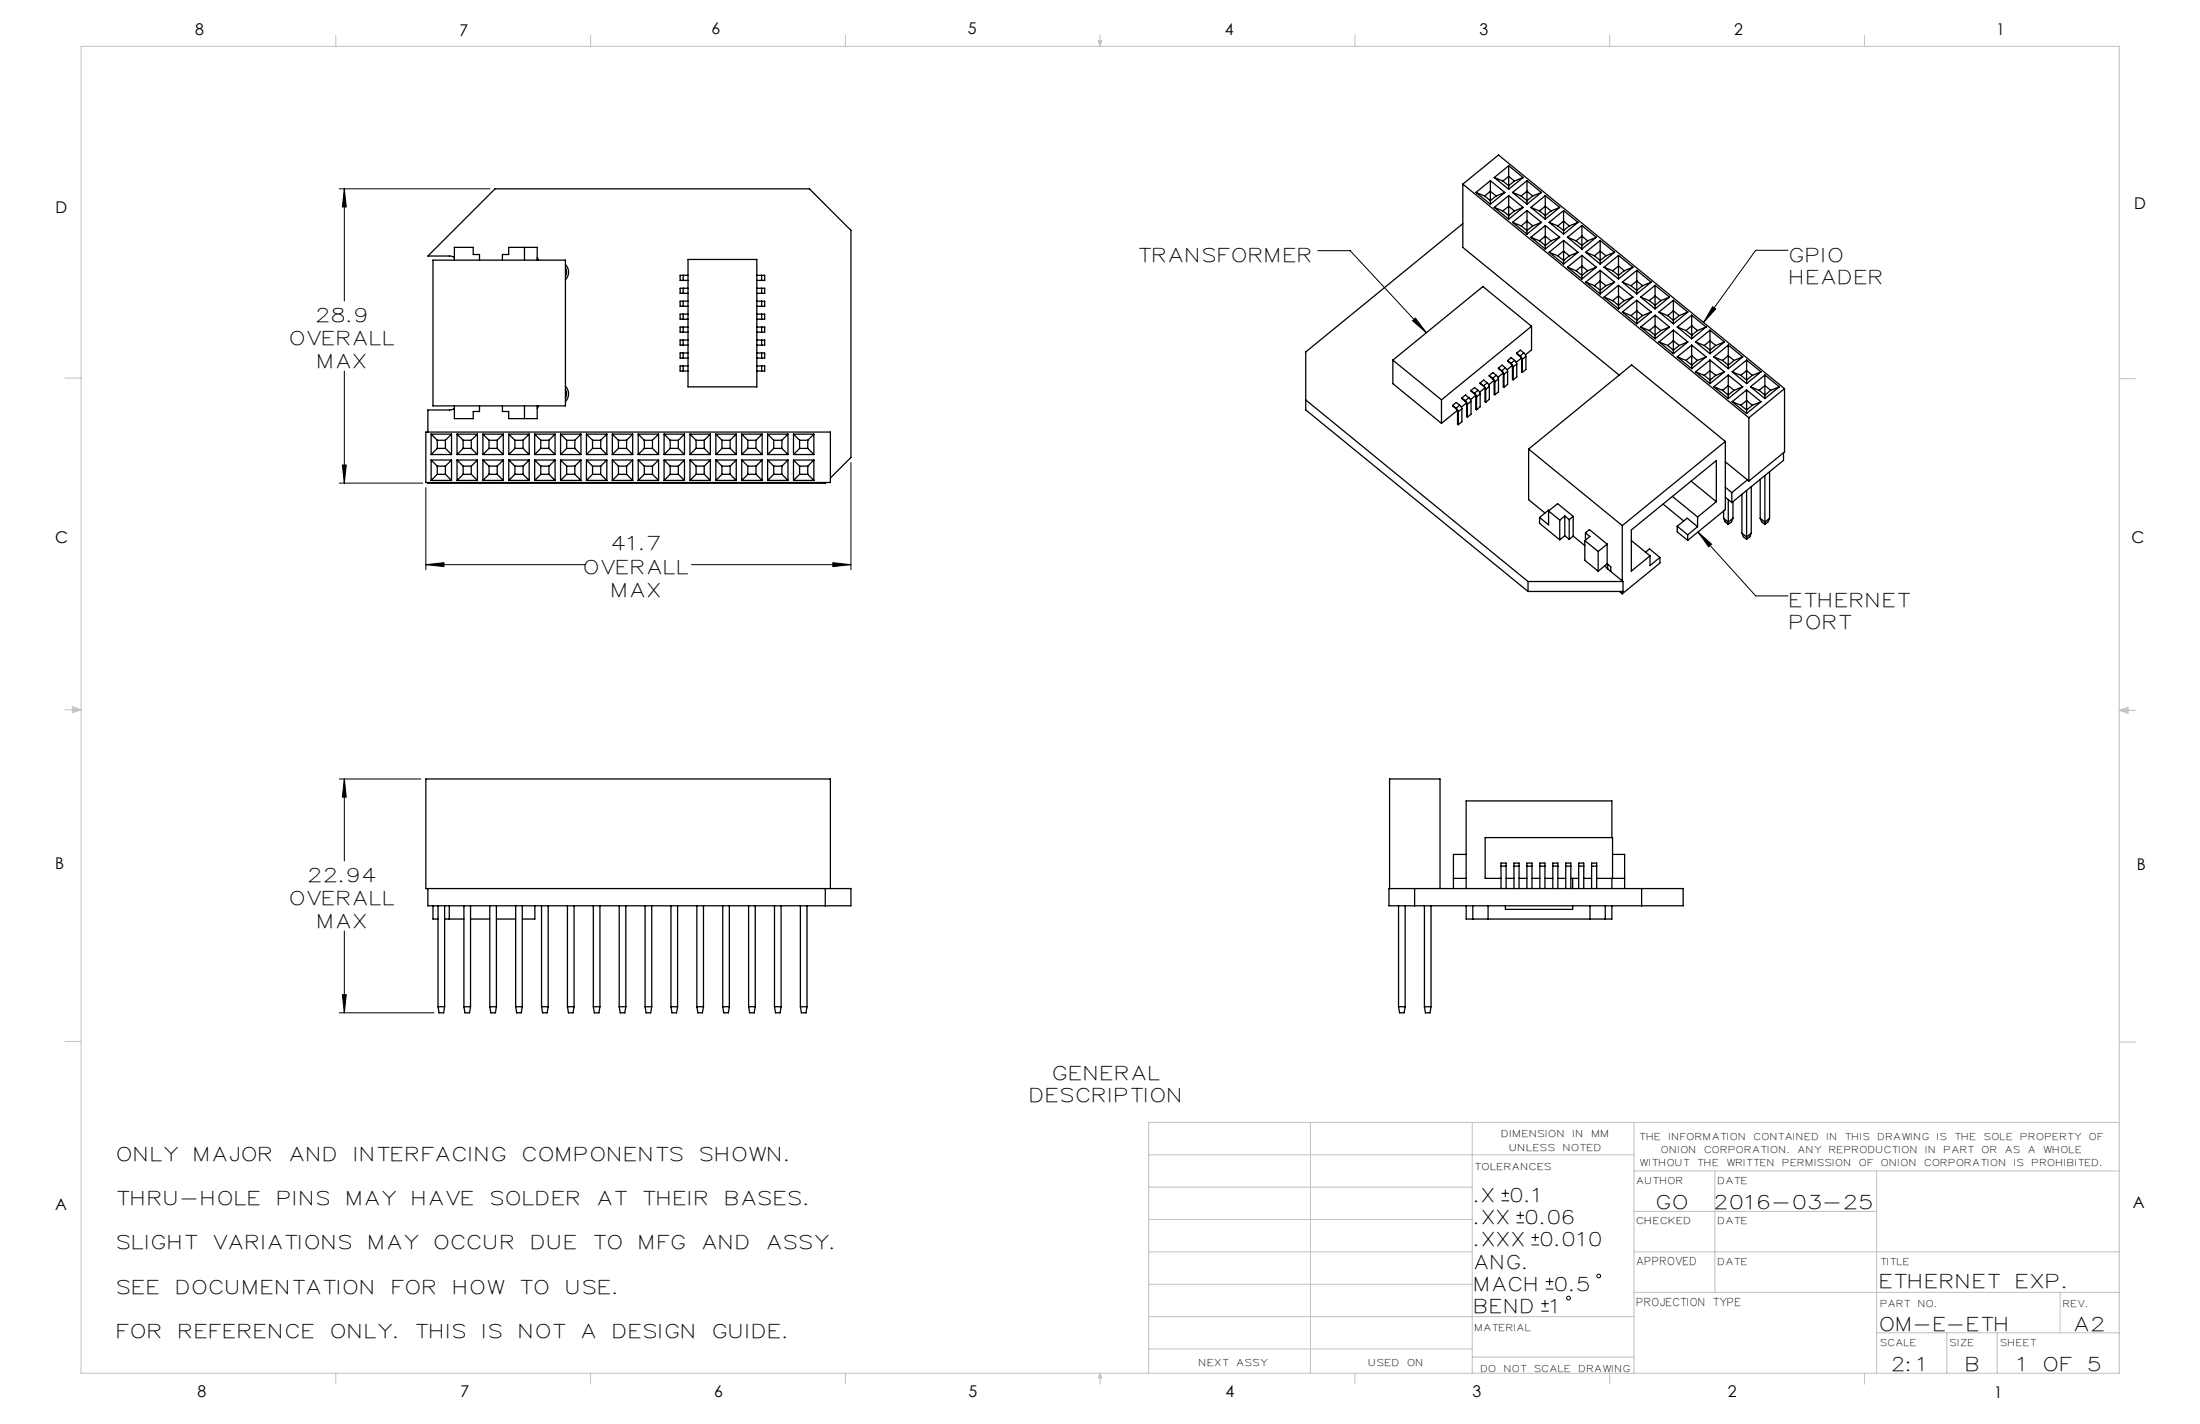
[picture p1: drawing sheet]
<svg xmlns="http://www.w3.org/2000/svg" width="432mm" height="279mm" viewBox="0 0 432 279" stroke-linecap="round" stroke-linejoin="round" font-family="sans-serif">
<g fill="none" stroke="#000" stroke-width=".2">
<path d="M66.6 37.1h29.6M67.6 37.1v21.9M67.6 37.1l.4 3.5h-.8zM258.7 49.2h6.3l15 16.1M350.9 49.1h-6.3l-10.2 14.2M67.6 72.8v22M277.3 62.9l.5-.5 2.2 2.9zM336.1 60.2l.7 .4-2.4 2.7zM66.6 94.8h16.4M67.2 91.2h.8l-.4 3.6zM83.6 95.7v16.1M167 90.8v21"/>
<path d="M83.6 110.8l3.5-.4v.8zM83.6 110.8h31.3M135.7 110.8h31.3M163.5 110.4l3.5 .4-3.5 .4zM333.3 104.4l2.6 2.4-.5 .5zM333.3 104.4l11.3 12.5h6.3M66.6 152.8h16M67.6 152.8v16.1M67.6 152.8l.4 3.6h-.8zM66.6 198.7h18.6M67.2 195.2h.8l-.4 3.5zM67.6 182.7v16"/>
<path d="M294.7 235.6h1.5M294.7 234.1h1.5M295.4 233.4v1.5M297.7 239.9h1.4M297.7 238.5h1.4M298.4 237.7v1.5M300.6 244.3h1.5M300.6 242.8h1.5M301.3 242.1v1.4M302.5 257.3h1.5M302.5 255.8h1.5M303.2 255.1v1.4"/>
<path d="M303.4 252.9h1.5M303.4 251.5h1.5M304.1 250.7v1.5"/>
<circle cx="307.9" cy="254.7" r=".37"/>
<circle cx="313.8" cy="250.4" r=".37"/>
</g>
<g fill="none" stroke="#c0c0c0" stroke-width=".2">
<path d="M15.9 9.1h400.1v260.3h-400.1zM65.9 6.9v2.2M115.9 6.9v2.2M165.9 6.9v2.2M215.6 8h.6l-.3 1.1zM215.7 8l.2 1.1M215.9 6.9v2.2M216 8l-.1 1.1M265.9 6.9v2.2M315.9 6.9v2.2M365.9 6.9v2.2M12.7 74.2h3.2"/>
<path d="M416 74.3h3.1M12.7 139.3h3.2M14.2 139l1.7 .3M14.2 138.7l1.7 .6-1.7 .5zM15.9 139.3l-1.7 .2M416 139.4h3.1M416 139.4l1.7-.6v1.1zM416 139.4l1.7 .2M417.7 139.1l-1.7 .3M12.7 204.4h3.2M416 204.5h3.1M225.5 226.6h95.2"/>
<path d="M225.5 239.3h63.5M225.5 232.9h63.5M257.2 220.2v49.2M289 220.2v49.2M320.7 220.2v49.2M320.7 237.7h47.6M320.7 229.8h95.3M336.6 229.8v23.8M368.3 229.8v39.6M416 220.2h-190.5v49.2M225.5 258.3h95.2M225.5 245.6h63.5"/>
<path d="M225.5 252h63.5M320.7 253.6h95.3M320.7 245.6h95.3M404.3 253.6v7.9M65.9 269.4v2.2M115.9 269.4v2.2M165.9 269.4v2.2M215.9 269.4v2.2M215.9 269.4l.3 .9h-.6zM225.5 264.7h63.5M265.9 269.4v2.2M289 266.3h31.7"/>
<path d="M315.9 269.4v2.2M365.9 269.4v2.2M368.3 261.5h47.7M382.1 261.5v7.9M392 261.5v7.9"/>
</g>
<g fill="#000">
<path d="M333.3 104.4l2.6 2.4-.5 .5zM277.3 62.9l.5-.5 2.2 2.9zM336.1 60.2l.7 .4-2.4 2.7z"/>
<path d="M67.6 152.8l.4 3.6h-.8zM67.2 195.2h.8l-.4 3.5zM83.6 110.8l3.5-.4v.8zM163.5 110.4l3.5 .4-3.5 .4zM67.6 37.1l.4 3.5h-.8zM67.2 91.2h.8l-.4 3.6z"/>
</g>
<g fill="none" stroke="#000" stroke-width=".25">
<path d="M287.1 36.1l56.2 45.9M287.1 36.1l7-5.7 56.2 45.9M287.1 36.1v12.4l30.7 25.1M289.7 37.8l2.8 2.3M289.7 37.8l1.7 .7M291.4 38.5l1.1-1 1.2 1M291.4 38.5l1.1 .9 1.2-.9M292.5 35.5l2.8 2.3M292.5 35.5l-2.8 2.3M292.5 35.5v4.6M293.3 34.8l2.8 2.3M293.3 34.8l1.7 .7"/>
<path d="M295 35.5l1.1-.9 1.1 .9M295 35.5l1.1 .9 1.1-.9M295.3 37.8l-2.8 2.3M295.3 37.8l-1.6 .7M296.1 38.4l2.8 2.3M296.1 38.4l-2.8 2.3M296.1 32.5l2.8 2.3M296.1 32.5l-2.8 2.3M296.1 32.5v4.6M296.1 38.4v4.6M296.9 37.8l2.8 2.3M296.9 37.8l1.7 .7"/>
<path d="M298.6 38.5l1.1-1 1.1 1M298.6 38.5l1.1 .9 1.1-.9M298.9 34.8l-2.8 2.3M298.9 34.8l-1.7 .7M299.7 35.5v4.6M299.7 35.5l-2.8 2.3M299.7 35.5l2.8 2.3M302.5 37.8l-2.8 2.3M302.5 37.8l-1.7 .7M303.3 38.4l2.8 2.3M303.3 38.4l-2.8 2.3M303.3 38.4v4.6"/>
<path d="M85 51h26v28.6h-26zM89.2 50.5l-1-.3h-4.2l13.2-13.1h61.7l8.1 8.1v44.6l-4 4M89.2 51v-2.5h3.7v1.4h1.2v1.1M98.6 51v-1.1h1.2v-1.4h5.6v2.5M102.9 48.5v2.5M105.4 50.5l.3 .5M111 51.9a2.1 2.1 0 0 1 0 3M111 52.6a1.7 1.7 0 0 1 0 1.6M134.1 54h-.6v1h.6M134.1 56.6h-.6v1h.6M134.1 59.1h-.6v1h.6M134.1 55h.9"/>
<path d="M134.1 54h.9M134.1 54v1M134.1 56.6v1M134.1 59.1v1M134.1 57.6h.9M134.1 56.6h.9M134.1 59.1h.9M135 50.9h13.5v25h-13.5zM148.5 55h1M148.5 54h1M148.5 57.6h1M148.5 56.6h1"/>
<path d="M148.5 59.1h1M149.5 54h.6v1h-.6M149.5 56.6h.6v1h-.6M149.5 59.1h.6v1h-.6M149.5 54v1M149.5 56.6v1M149.5 59.1v1M287.1 43.9l-30.8 25.2v11.3l43.6 35.6M293.3 40.7l2.8 2.3M293.3 40.7l1.7 .7M295 41.4l1.1-.9 1.1 .9M295 41.4l1.1 .9 1.1-.9"/>
<path d="M296.9 43.6l2.8 2.3M296.9 43.6l1.7 .7M298.6 44.3l1.1-.9 1.1 .9M298.6 44.3l1.1 .9 1.1-.9M298.9 40.7l-2.8 2.3M298.9 40.7l-1.7 .7M299.7 41.3v4.6M299.7 41.3l2.8 2.3M299.7 41.3l-2.8 2.3M300.5 46.6l2.8 2.3M300.5 40.7l2.8 2.3M300.5 46.6l1.7 .7"/>
<path d="M300.5 40.7l1.7 .7M302.2 41.4l1.1 .9 1.1-.9M302.2 47.3l1.1-1 1.1 1M302.2 47.3l1.1 .9 1.1-.9M302.2 41.4l1.1-.9 1.1 .9M302.5 43.6l-2.8 2.3M302.5 43.6l-1.7 .7M303.3 44.3l2.8 2.3M303.3 44.3l-2.8 2.3M303.3 44.3v4.6M304.1 49.5l2.8 2.3M304.1 43.6l2.8 2.3"/>
<path d="M304.1 49.5l1.7 .7M304.1 43.6l1.7 .7M305.8 44.3l1.1 .9 1.1-.9M305.8 50.2l1.1-.9 1.1 .9M305.8 50.2l1.1 .9 1.1-.9M305.8 44.3l1.1-.9 1.1 .9M306.1 46.6l-2.8 2.3M306.1 40.7l-2.8 2.3M306.1 46.6l-1.7 .7M306.1 40.7l-1.7 .7M306.9 47.2l2.8 2.3M306.9 41.3l-2.8 2.3"/>
<path d="M306.9 41.3l2.8 2.3M306.9 47.2l-2.8 2.3M306.9 41.3v4.6M306.9 47.2v4.6M307.7 52.4l2.8 2.3M307.7 46.6l2.8 2.3M307.7 52.4l1.6 .7M307.7 46.6l1.6 .7M309.3 47.3l1.2 .9 1.1-.9M309.3 53.1l1.2-.9 1.1 .9M309.3 53.1l1.2 .9 1.1-.9M309.3 47.3l1.2-1 1.1 1"/>
<path d="M309.7 43.6l-2.8 2.3M309.7 49.5l-2.8 2.3M309.7 49.5l-1.7 .7M309.7 43.6l-1.7 .7M310.5 50.1l2.8 2.3M310.5 50.1l-2.8 2.3M310.5 44.3l2.8 2.3M310.5 44.3l-2.8 2.3M310.5 44.3v4.6M310.5 50.1v4.6M311.2 55.4l2.9 2.3M311.2 49.5l2.9 2.3"/>
<path d="M311.2 55.4l1.7 .7M311.2 49.5l1.7 .7M312.9 50.2l1.2 .9 1.1-.9M312.9 50.2l1.2-.9 1.1 .9M312.9 56.1l1.2-1 1.1 1M312.9 56.1l1.2 .9 1.1-.9M313.3 52.4l-2.8 2.3M313.3 46.6l-2.8 2.3M313.3 52.4l-1.7 .7M313.3 46.6l-1.7 .7M314.1 53.1l2.8 2.3M314.1 47.2l-2.9 2.3"/>
<path d="M314.1 47.2l2.8 2.3M314.1 53.1l-2.9 2.3M314.1 47.2v4.6M314.1 53.1v4.6M314.8 58.3l2.9 2.3M314.8 52.4l2.9 2.3M314.8 58.3l1.7 .7M314.8 52.4l1.7 .7M316.5 53.1l1.2 .9 1.1-.9M316.5 53.1l1.2-.9 1.1 .9M316.5 59l1.2-.9 1.1 .9M316.5 59l1.2 .9 1.1-.9"/>
<path d="M316.9 49.5l-2.8 2.3M316.9 55.4l-2.8 2.3M316.9 55.4l-1.7 .7M316.9 49.5l-1.7 .7M317.7 56l2.8 2.3M317.7 56l-2.9 2.3M317.7 50.1l2.8 2.3M317.7 50.1l-2.9 2.3M317.7 50.1v4.6M317.7 56v4.6M318.4 55.4l2.9 2.3M318.4 55.4l1.7 .7"/>
<path d="M320.1 56.1l1.2 .9 1.1-.9M320.1 56.1l1.2-1 1.1 1M320.5 58.3l-2.8 2.3M320.5 52.4l-2.8 2.3M320.5 58.3l-1.7 .7M320.5 52.4l-1.7 .7M321.3 58.9l2.8 2.3M321.3 53.1l-2.9 2.3M321.3 53.1l2.8 2.3M321.3 58.9l-2.9 2.3M321.3 53.1v4.6M321.3 58.9v4.6"/>
<path d="M322 58.3l2.8 2.3M322 58.3l1.7 .7M323.7 59l1.1 .9 1.2-.9M323.7 59l1.1-.9 1.2 .9M324.1 55.4l-2.8 2.3M324.1 55.4l-1.7 .7M324.8 56l2.9 2.3M324.8 56l-2.8 2.3M324.8 56v4.6M327.7 58.3l-2.9 2.3M327.7 58.3l-1.7 .7M328.4 58.9l-2.8 2.3"/>
<path d="M328.4 58.9l2.9 2.3M328.4 58.9v4.6M89.2 79.6v2.5h3.7v-1.4h1.2v-1.1M98.6 79.6v1.1h1.2v1.4h5.6v-2.5M102.9 79.6v2.5M105.7 79.6l-.3 .5M111 75.8a2.1 2.1 0 0 1 0 3M111 76.4a1.7 1.7 0 0 1 0 1.7M134.1 61.6h-.6v1h.6M134.1 64.2h-.6v1h.6M134.1 66.7h-.6v1h.6M134.1 69.3h-.6v1h.6"/>
<path d="M134.1 71.8h-.6v1h.6M134.1 61.6v1M134.1 64.2v1M134.1 66.7v1M134.1 69.3v1M134.1 71.8v1M134.1 60.1h.9M134.1 62.6h.9M134.1 61.6h.9M134.1 65.2h.9M134.1 64.2h.9M134.1 66.7h.9"/>
<path d="M134.1 67.7h.9M134.1 69.3h.9M134.1 70.3h.9M134.1 71.8h.9M134.1 72.8h.9M148.5 60.1h1M148.5 62.6h1M148.5 61.6h1M148.5 65.2h1M148.5 64.2h1M148.5 66.7h1M148.5 67.7h1"/>
<path d="M148.5 69.3h1M148.5 70.3h1M148.5 71.8h1M148.5 72.8h1M149.5 61.6h.6v1h-.6M149.5 64.2h.6v1h-.6M149.5 66.7h.6v1h-.6M149.5 69.3h.6v1h-.6M149.5 71.8h.6v1h-.6M149.5 61.6v1M149.5 64.2v1M149.5 66.7v1"/>
<path d="M149.5 69.3v1M149.5 71.8v1M256.3 78.5l43.6 35.6M273.4 70.7v4.6l9.5 7.8M273.4 70.7l9.5 7.8M282.9 78.5v4.6M285.1 79.5l1 1.1v2.6l.1 .1M285.1 79.5l.7 .6M286.5 79.5l.4 .7M286.5 79.5l-.7 .6M286.5 79.5l-.7-.5-.7 .5M286.9 78.1l1 1v2.6l.1 .2"/>
<path d="M286.9 78.1l.7 .5M287.6 78.6l.4 .7M287.8 79.1l-1 .8M288 79.3v2.6M288.3 78l.4 .7M288.3 78l-.7 .6M288.3 78l-.7-.5-.7 .6M288.7 76.6l.9 1 .1 2.7 .1 .1M288.7 76.6l.7 .6M288.7 78.7v2.6l-.7 .6M288.7 78.7l-.7 .6M289.4 77.2l.4 .7"/>
<path d="M289.6 77.6l-1 .8M289.8 77.9v2.5M290.1 76.6l.4 .7M290.1 76.6l-.7 .6M290.1 76.6l-.7-.6-.7 .6M290.5 75.1l.9 1.1 .1 2.6 .1 .1M290.5 75.1l.7 .6M290.5 77.3v2.5l-.7 .6M290.5 77.3l-.7 .6M291.2 75.7l.4 .7M291.4 76.1l-1 .9M291.6 76.4v2.5"/>
<path d="M291.9 75.1l.4 .7M291.9 75.1l-.7 .6M291.9 75.1l-.7-.5-.7 .5M292.3 73.7l.9 1 .1 2.6 .1 .2M292.3 73.7l.7 .5M292.3 75.8v2.5l-.7 .6M292.3 75.8l-.7 .6M293 74.2l.4 .7M293.2 74.7l-1 .8M293.4 74.9v2.6M293.7 73.6l.4 .7M293.7 73.6l-.7 .6"/>
<path d="M293.7 73.6l-.7-.5-.7 .6M294.1 72.2l.9 1 .1 2.7 .1 .1M294.1 72.2l.7 .6M294.1 74.3v2.6l-.7 .6M294.1 74.3l-.7 .6M294.8 72.8l.4 .7M295 73.2l-1 .8M295.2 73.5v2.5M295.5 72.2l.4 .7M295.5 72.2l-.7 .6M295.5 72.2l-.7-.6-.7 .6M295.9 70.7l.9 1.1 .1 2.6 .1 .1"/>
<path d="M295.9 70.7l.7 .6M295.9 72.9v2.5l-.7 .6M295.9 72.9l-.7 .6M296.6 71.3l.4 .7M296.8 71.7l-1 .9M297 72v2.5M297.3 70.7l.4 .7M297.3 70.7l-.7 .6M297.3 70.7l-.7-.5-.7 .5M297.7 69.3l.9 1v2.6l.2 .2M297.7 69.3l.7 .5M297.7 71.4v2.5l-.7 .6"/>
<path d="M297.7 71.4l-.7 .6M298.4 69.8l.4 .7M298.6 70.3l-1 .8M298.8 70.5v2.6M299.1 69.2l.4 .7M299.1 69.2l-.7 .6M299.1 69.2l-.7-.5-.7 .6M299.5 69.9v2.6l-.7 .6M299.5 69.9l-.7 .6M300.6 64v4.6l-1.2 1M300.6 64l-17.7 14.5M300.6 64l-9.5-7.8-17.7 14.5"/>
<path d="M318.4 61.2l2.9 2.3M318.4 61.2l1.7 .7M320.1 61.9l1.2 .9 1.1-.9M320.1 61.9l1.2-.9 1.1 .9M322 64.2l2.8 2.3M322 64.2l1.7 .7M323.7 64.9l1.1 .9 1.2-.9M323.7 64.9l1.1-1 1.2 1M324.1 61.2l-2.8 2.3M324.1 61.2l-1.7 .7M324.8 61.9l2.9 2.3M324.8 61.9l-2.8 2.3"/>
<path d="M324.8 61.9v4.6M325.6 67.1l2.8 2.3M325.6 61.2l2.8 2.3M325.6 67.1l1.7 .7M325.6 61.2l1.7 .7M327.3 67.8l1.1 .9 1.2-.9M327.3 61.9l1.1 .9 1.2-.9M327.3 61.9l1.1-.9 1.2 .9M327.3 67.8l1.1-.9 1.2 .9M327.7 64.2l-2.9 2.3M327.7 64.2l-1.7 .7M328.4 64.8l2.9 2.3"/>
<path d="M328.4 64.8l-2.8 2.3M328.4 64.8v4.6M329.2 70l2.8 2.3M329.2 64.2l2.8 2.3M329.2 70l1.7 .7M329.2 64.2l1.7 .7M330.9 70.7l1.1 .9 1.2-.9M330.9 70.7l1.1-.9 1.2 .9M330.9 64.9l1.1 .9 1.2-.9M330.9 64.9l1.1-1 1.2 1M331.3 61.2l-2.9 2.3M331.3 67.1l-2.9 2.3"/>
<path d="M331.3 67.1l-1.7 .7M331.3 61.2l-1.7 .7M332 67.7l2.9 2.3M332 67.7l-2.8 2.3M332 61.9l2.9 2.3M332 61.9l-2.8 2.3M332 61.9v4.6M332 67.7v4.6M332.8 73l2.8 2.3M332.8 67.1l2.8 2.3M332.8 73l1.7 .7M332.8 67.1l1.7 .7"/>
<path d="M334.5 73.7l1.1 .9 1.2-.9M334.5 73.7l1.1-1 1.2 1M334.5 67.8l1.1 .9 1.2-.9M334.5 67.8l1.1-.9 1.2 .9M334.9 70l-2.9 2.3M334.9 64.2l-2.9 2.3M334.9 70l-1.7 .7M334.9 64.2l-1.7 .7M335.6 70.7l2.9 2.3M335.6 64.8l2.9 2.3M335.6 64.8l-2.8 2.3M335.6 70.7l-2.8 2.3"/>
<path d="M335.6 64.8v4.6M335.6 70.7v4.6M336.4 75.9l2.8 2.3M336.4 70l2.8 2.3M336.4 75.9l1.7 .7M336.4 70l1.7 .7M338.1 76.6l1.1 .9 1.1-.9M338.1 76.6l1.1-.9 1.1 .9M338.1 70.7l1.1 .9 1.1-.9M338.1 70.7l1.1-.9 1.1 .9M338.5 67.1l-2.9 2.3M338.5 73l-2.9 2.3"/>
<path d="M338.5 73l-1.7 .7M338.5 67.1l-1.7 .7M339.2 73.6l2.8 2.3M339.2 73.6l-2.8 2.3M339.2 67.7l2.8 2.3M339.2 67.7l-2.8 2.3M339.2 67.7v4.6M339.2 73.6v4.6M340 78.8l2.8 2.3M340 73l2.8 2.3M340 78.8l1.7 .7M340 73l1.7 .7"/>
<path d="M341.7 79.5l1.1 .9 1.1-.9M341.7 79.5l1.1-.9 1.1 .9M341.7 73.7l1.1 .9 1.1-.9M341.7 73.7l1.1-1 1.1 1M342 75.9l-2.8 2.3M342 70l-2.8 2.3M342 75.9l-1.7 .7M342 70l-1.7 .7M342.8 76.5l2.8 2.3M342.8 76.5l-2.8 2.3M342.8 70.7l-2.8 2.3M342.8 70.7l2.8 2.3"/>
<path d="M342.8 70.7v4.6M342.8 76.5v4.6M343.6 75.9l2.8 2.3M343.6 75.9l1.7 .7M345.3 76.6l1.1 .9 1.1-.9M345.3 76.6l1.1-.9 1.1 .9M345.6 78.8l-2.8 2.3M345.6 73l-2.8 2.3M345.6 78.8l-1.7 .7M345.6 73l-1.7 .7M346.4 73.6l-2.8 2.3M346.4 73.6l2.8 2.3"/>
<path d="M346.4 73.6v4.6M349.2 75.9l-2.8 2.3M349.2 75.9l-1.7 .7M350.3 76.3l-7 5.7M350.3 76.3v12.4l-7 5.7M83.6 84.8h79.4v9.9h-79.4zM84 94.7v.1h78l.1-.1M84.6 85.2h4M84.6 85.2v4M84.6 90.3v4M84.6 85.2l1.2 1.2M84.6 89.2h4"/>
<path d="M84.6 90.3h4M84.6 94.3h4M84.6 90.3l1.2 1.2M85.8 93.1l-1.2 1.2M85.8 86.4h1.6M85.8 86.4v1.6M85.8 91.5v1.6M85.8 88l-1.2 1.2M85.8 88h1.6M85.8 91.5h1.6M85.8 93.1h1.6M87.4 88l1.2 1.2"/>
<path d="M87.4 86.4v1.6M87.4 91.5v1.6M87.4 93.1l1.2 1.2M88.6 90.3l-1.2 1.2M88.6 85.2l-1.2 1.2M88.6 85.2v4M88.6 90.3v4M89.2 80.2l-1 .2h-4.2v4.4M89.7 85.2v4M89.7 90.3v4M89.7 85.2l1.2 1.2M89.7 85.2h4"/>
<path d="M89.7 90.3l1.2 1.2M89.7 89.2h4M89.7 90.3h4M89.7 94.3h4M90.9 86.4v1.6M90.9 91.5v1.6M90.9 88l-1.2 1.2M90.9 86.4h1.6M90.9 93.1l-1.2 1.2M90.9 88h1.6M90.9 91.5h1.6M90.9 93.1h1.6"/>
<path d="M92.5 86.4v1.6M92.5 91.5v1.6M92.5 88l1.2 1.2M92.5 93.1l1.2 1.2M93.7 85.2l-1.2 1.2M93.7 85.2v4M93.7 90.3v4M93.7 90.3l-1.2 1.2M94.8 85.2h4M94.8 90.3l1.2 1.2M94.8 85.2v4M94.8 90.3v4"/>
<path d="M94.8 85.2l1.2 1.2M94.8 89.2h4M94.8 90.3h4M94.8 94.3h4M96 86.4h1.6M96 93.1l-1.2 1.2M96 86.4v1.6M96 91.5v1.6M96 88l-1.2 1.2M96 88h1.6M96 91.5h1.6M96 93.1h1.6"/>
<path d="M97.6 93.1l1.2 1.2M97.6 88l1.2 1.2M97.6 86.4v1.6M97.6 91.5v1.6M98.8 90.3l-1.2 1.2M98.8 85.2l-1.2 1.2M98.8 85.2v4M98.8 90.3v4M99.9 85.2h4M99.9 85.2l1.2 1.2M99.9 85.2v4M99.9 90.3v4"/>
<path d="M99.9 89.2h4M99.9 90.3h4M99.9 94.3h4M99.9 90.3l1.2 1.2M101.1 86.4h1.6M101.1 88l-1.2 1.2M101.1 86.4v1.6M101.1 91.5v1.6M101.1 88h1.6M101.1 91.5h1.6M101.1 93.1l-1.2 1.2M101.1 93.1h1.6"/>
<path d="M102.7 86.4v1.6M102.7 91.5v1.6M102.7 88l1.2 1.2M102.7 93.1l1.2 1.2M103.9 85.2l-1.2 1.2M103.9 85.2v4M103.9 90.3v4M103.9 90.3l-1.2 1.2M104.9 85.2v4M104.9 90.3v4M104.9 85.2h4M104.9 90.3l1.2 1.2"/>
<path d="M104.9 85.2l1.2 1.2M104.9 89.2h4M104.9 90.3h4M104.9 94.3h4M106.1 86.4h1.6M106.1 88l-1.2 1.2M106.1 93.1l-1.2 1.2M106.1 86.4v1.6M106.1 91.5v1.6M106.1 88h1.6M106.1 91.5h1.6M106.1 93.1h1.6"/>
<path d="M107.7 86.4v1.6M107.7 91.5v1.6M107.7 88l1.2 1.2M107.7 93.1l1.2 1.2M108.9 85.2l-1.2 1.2M108.9 85.2v4M108.9 90.3v4M108.9 90.3l-1.2 1.2M110 85.2h4M110 90.3l1.2 1.2M110 85.2l1.2 1.2M110 85.2v4"/>
<path d="M110 90.3v4M110 89.2h4M110 90.3h4M110 94.3h4M111.2 86.4h1.6M111.2 93.1l-1.2 1.2M111.2 88l-1.2 1.2M111.2 86.4v1.6M111.2 91.5v1.6M111.2 88h1.6M111.2 91.5h1.6M111.2 93.1h1.6"/>
<path d="M112.8 93.1l1.2 1.2M112.8 86.4v1.6M112.8 91.5v1.6M112.8 88l1.2 1.2M114 90.3l-1.2 1.2M114 85.2l-1.2 1.2M114 85.2v4M114 90.3v4M115.1 85.2h4M115.1 85.2l1.2 1.2M115.1 90.3l1.2 1.2M115.1 85.2v4"/>
<path d="M115.1 90.3v4M115.1 89.2h4M115.1 90.3h4M115.1 94.3h4M116.3 86.4h1.6M116.3 93.1l-1.2 1.2M116.3 88l-1.2 1.2M116.3 86.4v1.6M116.3 91.5v1.6M116.3 88h1.6M116.3 91.5h1.6M116.3 93.1h1.6"/>
<path d="M117.9 88l1.2 1.2M117.9 86.4v1.6M117.9 91.5v1.6M117.9 93.1l1.2 1.2M119.1 90.3l-1.2 1.2M119.1 85.2l-1.2 1.2M119.1 85.2v4M119.1 90.3v4M120.2 85.2h4M120.2 85.2l1.2 1.2M120.2 90.3l1.2 1.2M120.2 85.2v4"/>
<path d="M120.2 90.3v4M120.2 89.2h4M120.2 90.3h4M120.2 94.3h4M121.4 86.4h1.6M121.4 88l-1.2 1.2M121.4 93.1l-1.2 1.2M121.4 86.4v1.6M121.4 91.5v1.6M121.4 88h1.6M121.4 91.5h1.6M121.4 93.1h1.6"/>
<path d="M123 88l1.2 1.2M123 93.1l1.2 1.2M123 86.4v1.6M123 91.5v1.6M124.2 85.2l-1.2 1.2M124.2 90.3l-1.2 1.2M124.2 85.2v4M124.2 90.3v4M125.3 85.2h4M125.3 90.3l1.2 1.2M125.3 85.2l1.2 1.2M125.3 89.2h4"/>
<path d="M125.3 90.3h4M125.3 94.3h4M125.3 85.2v4M125.3 90.3v4M126.5 86.4h1.6M126.5 93.1l-1.2 1.2M126.5 88l-1.2 1.2M126.5 86.4v1.6M126.5 91.5v1.6M126.5 88h1.6M126.5 91.5h1.6M126.5 93.1h1.6"/>
<path d="M128.1 93.1l1.2 1.2M128.1 88l1.2 1.2M128.1 86.4v1.6M128.1 91.5v1.6M129.3 90.3l-1.2 1.2M129.3 85.2l-1.2 1.2M129.3 85.2v4M129.3 90.3v4M130.3 85.2h4M130.3 85.2l1.2 1.2M130.3 90.3l1.2 1.2M130.3 85.2v4"/>
<path d="M130.3 90.3v4M130.3 89.2h4M130.3 90.3h4M130.3 94.3h4M131.5 86.4h1.6M131.5 88l-1.2 1.2M131.5 93.1l-1.2 1.2M131.5 86.4v1.6M131.5 91.5v1.6M131.5 88h1.6M131.5 91.5h1.6M131.5 93.1h1.6"/>
<path d="M133.1 88l1.2 1.2M133.1 93.1l1.2 1.2M133.1 86.4v1.6M133.1 91.5v1.6M134.3 85.2l-1.2 1.2M134.3 90.3l-1.2 1.2M134.3 85.2v4M134.3 90.3v4M135.4 85.2h4M135.4 90.3l1.2 1.2M135.4 85.2l1.2 1.2M135.4 85.2v4"/>
<path d="M135.4 90.3v4M135.4 89.2h4M135.4 90.3h4M135.4 94.3h4M136.6 86.4h1.6M136.6 88l-1.2 1.2M136.6 93.1l-1.2 1.2M136.6 86.4v1.6M136.6 91.5v1.6M136.6 88h1.6M136.6 91.5h1.6M136.6 93.1h1.6"/>
<path d="M138.2 93.1l1.2 1.2M138.2 86.4v1.6M138.2 91.5v1.6M138.2 88l1.2 1.2M139.4 85.2l-1.2 1.2M139.4 90.3l-1.2 1.2M139.4 85.2v4M139.4 90.3v4M140.5 85.2h4M140.5 85.2l1.2 1.2M140.5 90.3l1.2 1.2M140.5 85.2v4"/>
<path d="M140.5 90.3v4M140.5 89.2h4M140.5 90.3h4M140.5 94.3h4M141.7 86.4h1.6M141.7 88l-1.2 1.2M141.7 93.1l-1.2 1.2M141.7 86.4v1.6M141.7 91.5v1.6M141.7 88h1.6M141.7 91.5h1.6M141.7 93.1h1.6"/>
<path d="M143.3 88l1.2 1.2M143.3 93.1l1.2 1.2M143.3 86.4v1.6M143.3 91.5v1.6M144.5 85.2l-1.2 1.2M144.5 90.3l-1.2 1.2M144.5 85.2v4M144.5 90.3v4M145.6 85.2h4M145.6 85.2v4M145.6 90.3v4M145.6 85.2l1.2 1.2"/>
<path d="M145.6 89.2h4M145.6 90.3h4M145.6 94.3h4M145.6 90.3l1.2 1.2M146.8 86.4h1.6M146.8 86.4v1.6M146.8 91.5v1.6M146.8 88l-1.2 1.2M146.8 88h1.6M146.8 91.5h1.6M146.8 93.1l-1.2 1.2M146.8 93.1h1.6"/>
<path d="M148.4 88l1.2 1.2M148.4 86.4v1.6M148.4 91.5v1.6M148.4 93.1l1.2 1.2M149.6 85.2l-1.2 1.2M149.6 85.2v4M149.6 90.3v4M149.6 90.3l-1.2 1.2M150.7 85.2h4M150.7 85.2v4M150.7 90.3v4M150.7 85.2l1.2 1.2"/>
<path d="M150.7 90.3l1.2 1.2M150.7 89.2h4M150.7 90.3h4M150.7 94.3h4M151.9 86.4h1.6M151.9 86.4v1.6M151.9 91.5v1.6M151.9 88l-1.2 1.2M151.9 93.1l-1.2 1.2M151.9 88h1.6M151.9 91.5h1.6M151.9 93.1h1.6"/>
<path d="M153.5 88l1.2 1.2M153.5 86.4v1.6M153.5 91.5v1.6M153.5 93.1l1.2 1.2M154.7 85.2l-1.2 1.2M154.7 85.2v4M154.7 90.3v4M154.7 90.3l-1.2 1.2M155.7 85.2h4M155.7 90.3l1.2 1.2M155.7 85.2v4M155.7 90.3v4"/>
<path d="M155.7 85.2l1.2 1.2M155.7 89.2h4M155.7 90.3h4M155.7 94.3h4M156.9 86.4h1.6M156.9 86.4v1.6M156.9 91.5v1.6M156.9 88l-1.2 1.2M156.9 88h1.6M156.9 91.5h1.6M156.9 93.1l-1.2 1.2M156.9 93.1h1.6"/>
<path d="M158.5 93.1l1.2 1.2M158.5 88l1.2 1.2M158.5 86.4v1.6M158.5 91.5v1.6M159.7 85.2l-1.2 1.2M159.7 85.2v4M159.7 90.3v4M159.7 90.3l-1.2 1.2M285.8 80.1l.4 .7M286 80.5l-3.1 2.6M286.2 80.8v2.5M286.9 80.2v2.5l-.7 .6"/>
<path d="M286.9 80.2l-.7 .6M300 88.1v9.9l3.2 2.7M300 88.1l18.4 15M326.4 98.9l4.1 3.3M328.2 97.4l5 4M331.9 94.4l5 4M336.9 98.4l-3.7 3M336.9 98.4v-8l-16.7 13.6v8.1l3.7-3M338.6 95.6l1.3 1.1M338.6 97.6l1.3 1M338.6 90.6l4.7 3.8M338.6 86.6l-20.2 16.5"/>
<path d="M338.6 86.6v13.4l-7.4 6M338.6 86.6l-18.3-15-20.3 16.5M339.2 98v4.9M339.9 96.7v1.9M340.1 98.4v3.3M341.9 97v7.6M342.8 96.2v9.6M343 94.2l-3.1 2.5M343.3 82v12.4M343.7 95.5v9.1M345.5 94.1v7.6M346.4 93.3v9.6"/>
<path d="M347.3 92.6v9.1M350.1 88.8v1.5l-10.2 8.3M299.9 114.1v1.9M299.9 114.1h18.7M302.2 101.5v1.2l3.9 3.2M303.9 100.3l1.8-1.5 3.1 2.5M303.9 100.3l2.2 1.8M303.9 100.3v2.7l-1.7-1.5M304.1 100.2l-.2-.1-1.7 1.4M306.1 102.1v3.8M307.1 101.2l.9 .8M307.1 101.2l-1 .9"/>
<path d="M307.1 105.1l-1 .8M307.1 101.2v3.9M307.1 105.1l.9 .7M308 102v3.8M308.8 105.2l2.3 1.9M308.8 101.3v3.9M308.8 101.3l-.8 .7M308.8 105.2l-.8 .6M311.1 106.1v3.8l2.6 2.2M311.1 106.1l2.6 2.1M311.2 104.6l.8-.7 3.4 2.9M311.2 104.6l.8 .7-.9 .8"/>
<path d="M311.2 104.6v1.4M313.7 108.2v3.9M315.1 110.9l.4 .7 3.1 2.5M315.4 110.6l.7 .6v.9M315.4 106.8v3.8M315.4 106.8l-1.7 1.4M315.4 110.6l-1.7 1.5M315.5 110.7v.9M317.8 116l.6 .5M318.4 103.1v10.9M318.4 116v.5M318.6 114.1v1.9h-18.7"/>
<path d="M320.2 106.1l3.7 3M323 108.3l.8-.6 2 1.7M323.9 109.1v1.9l1.9-1.6M325.8 109.4v1.1l-7.4 6M329.2 103.3l1.9-1.6 2.1 1.6M329.2 103.3l2 1.6M329.2 103.3v1.1l2 1.6M331.2 104.9v1.1M333.2 103.3l-2 1.6M333.2 101.4v1.9M338.3 101.7l.9 .7 .9-.7M338.3 100.3v1.4"/>
<path d="M338.3 101.7l.3 .7 .6 .5M340.1 101.7l-.2 .7-.7 .5M341.9 104.6l.9 .8 .9-.8M341.9 104.6l.3 .7 .6 .5M343.7 104.6l-.3 .7-.6 .5M345.5 101.7l.9 .7 .9-.7M345.5 101.7l.3 .7 .6 .5M347.3 101.7l-.3 .7-.6 .5M84 174.3v3.4h83v-3.4h-83.4v-21.5h79.4v21.5M85 177.7v2.6h1M86 177.7v19.8M87.3 177.7v19.8"/>
<path d="M88.2 177.7v2.6M91.1 177.7v19.8M92.4 177.7v19.8M96.1 177.7v19.8M97.4 177.7v19.8M101.2 177.7v19.8M102.5 177.7v19.8M105 177.7v2.6h-2.5M106.3 177.7v19.8M107.6 177.7v19.8M111.4 177.7v19.8M112.7 177.7v19.8"/>
<path d="M116.5 177.7v19.8M117.8 177.7v19.8M121.5 177.7v19.8M122.8 177.7v19.8M126.6 177.7v19.8M127.9 177.7v19.8M131.7 177.7v19.8M133 177.7v19.8M136.8 177.7v19.8M138.1 177.7v19.8M141.9 177.7v19.8M143.2 177.7v19.8"/>
<path d="M146.9 177.7v19.8M148.2 177.7v19.8M152 177.7v19.8M153.3 177.7v19.8M157.1 177.7v19.8M158.4 177.7v19.8M162 174.3v3.4M272.6 174.3h57.8v3.4h-57.8zM272.7 174.3v-21.5h9.9v21.5M274.5 177.7v19.8M275.8 177.7v19.8M277.7 174.3v3.4"/>
<path d="M279.6 177.7v19.8M280.9 177.7v19.8M285.3 172.3h2.5M287.8 177.7v2.6h1.3M287.8 167.6h-2.5v6.7M289.1 177.7v2.6M292.1 177.7v2.6M294.6 169.9v-.6h1v.6M294.6 172.3h-3.1v-8h25v8M294.6 169.9h1M294.6 169.9v4.4M295.5 177.7v.7h13.2v-.7"/>
<path d="M295.6 172.3h1.5M295.6 169.9v4.4M297.1 169.9v-.6h1v.6M297.1 169.9h1M297.1 169.9v4.4M298.1 172.3h1.6M298.1 169.9v4.4M299.7 169.9v-.6h1v.6M299.7 169.9h1M299.7 169.9v4.4M300.7 172.3h1.5M300.7 169.9v4.4"/>
<path d="M302.2 169.9v-.6h1v.6M302.2 169.9h1M302.2 169.9v4.4M303.2 172.3h1.6M303.2 169.9v4.4M304.8 169.9v-.6h1v.6M304.8 169.9h1M304.8 169.9v4.4M305.8 172.3h1.5M305.8 169.9v4.4M307.3 169.9v-.6h1v.6M307.3 169.9h1"/>
<path d="M307.3 169.9v4.4M308.3 172.3h1.5M308.3 169.9v4.4M308.7 172.3v2M309.8 169.9v-.6h1v.6M309.8 169.9h1M309.8 169.9v4.4M310.8 172.3h1.6M310.8 169.9v4.4M312.1 177.7v2.6M312.4 169.9v-.6h1v.6M312.4 169.9h1"/>
<path d="M312.4 169.9v4.4M313.4 172.3h5.5M313.4 169.9v4.4M315.1 177.7v2.6M316.4 177.7v2.6h-1.3M316.4 164.3v-7.2h-28.6v17.2M316.4 172.3v2M316.5 167.6h2.4v6.7M322.2 174.3v3.4M86 197.5h1.3M86 197.5l.2 1.2h.9l.2-1.2M87.3 180.3h3.8"/>
<path d="M91.1 197.5h1.3M91.1 197.5l.2 1.2h.9l.2-1.2M92.4 180.3h3.7M96.1 197.5h1.3M96.1 197.5l.2 1.2h.9l.2-1.2M97.4 180.3h3.8M101.2 197.5h1.3M101.2 197.5l.2 1.2h.9l.2-1.2M106.3 197.5h1.3M106.3 197.5l.2 1.2h.9l.2-1.2M111.4 197.5h1.3M111.4 197.5l.2 1.2h.9l.2-1.2"/>
<path d="M116.5 197.5h1.3M116.5 197.5l.2 1.2h.9l.2-1.2M121.5 197.5h1.3M121.5 197.5l.2 1.2h.9l.2-1.2M126.6 197.5h1.3M126.6 197.5l.2 1.2h.9l.2-1.2M131.7 197.5h1.3M131.7 197.5l.2 1.2h.9l.2-1.2M136.8 197.5h1.3M136.8 197.5l.2 1.2h.9l.2-1.2M141.9 197.5h1.3M141.9 197.5l.2 1.2h.9l.2-1.2"/>
<path d="M146.9 197.5h1.3M146.9 197.5l.2 1.2h.9l.2-1.2M152 197.5h1.3M152 197.5l.2 1.2h.9l.2-1.2M157.1 197.5h1.3M157.1 197.5l.2 1.2h.9l.2-1.2M274.5 197.5h1.3M274.5 197.5l.2 1.2h.9l.2-1.2M279.6 197.5h1.3M279.6 197.5l.2 1.2h.9l.2-1.2M289.1 180.3h3M292.1 180.3h20"/>
<path d="M312.1 180.3h3"/>
</g>
<g font-size="3.7">
<text x="223.7" y="51.4">TRANSFORMER</text>
<text x="351.5" y="51.4">GPIO</text>
<text x="351.5" y="55.7">HEADER</text>
<text x="62.3" y="63.1">28.9</text>
<text x="57.1" y="67.7">OVERALL</text>
<text x="62.6" y="72.3">MAX</text>
<text x="120.3" y="108">41.7</text>
<text x="114.9" y="112.6">OVERALL</text>
<text x="120.3" y="117.1">MAX</text>
<text x="351.5" y="119.1">ETHERNET</text>
<text x="351.5" y="123.5">PORT</text>
<text x="60.8" y="173">22.94</text>
<text x="57.2" y="177.6">OVERALL</text>
<text x="62.6" y="182.1">MAX</text>
<text x="206.9" y="211.8">GENERAL</text>
<text x="202.4" y="216.2">DESCRIPTION</text>
<text x="23.2" y="227.8">ONLY</text>
<text x="38.3" y="227.8">MAJOR</text>
<text x="57.1" y="227.8">AND</text>
<text x="69.8" y="227.8">INTERFACING</text>
<text x="102.8" y="227.8">COMPONENTS</text>
<text x="137.6" y="227.8">SHOWN.</text>
<text x="23.2" y="236.5">THRU-HOLE</text>
<text x="54.6" y="236.5">PINS</text>
<text x="68.2" y="236.5">MAY</text>
<text x="81.1" y="236.5">HAVE</text>
<text x="96.5" y="236.5">SOLDER</text>
<text x="117.5" y="236.5">AT</text>
<text x="126.4" y="236.5">THEIR</text>
<text x="142.6" y="236.5">BASES.</text>
<text x="289.6" y="235.9">.X</text>
<text x="296.7" y="235.9">0.1</text>
<text x="325.4" y="237.1">GO</text>
<text x="336.7" y="237.1">2016-03-25</text>
<text x="23.2" y="245.2">SLIGHT</text>
<text x="42.1" y="245.2">VARIATIONS</text>
<text x="72.6" y="245.2">MAY</text>
<text x="85.5" y="245.2">OCCUR</text>
<text x="104.5" y="245.2">DUE</text>
<text x="116.7" y="245.2">TO</text>
<text x="125.7" y="245.2">MFG</text>
<text x="138.1" y="245.2">AND</text>
<text x="150.7" y="245.2">ASSY.</text>
<text x="289.6" y="244.6">.XXX</text>
<text x="289.6" y="240.2">.XX</text>
<text x="299.6" y="240.2">0.06</text>
<text x="302.6" y="244.6">0.010</text>
<text x="289.6" y="248.9">ANG.</text>
<text x="23.2" y="253.8">SEE</text>
<text x="34.8" y="253.8">DOCUMENTATION</text>
<text x="77.1" y="253.8">FOR</text>
<text x="89.2" y="253.8">HOW</text>
<text x="102.4" y="253.8">TO</text>
<text x="111.3" y="253.8">USE.</text>
<text x="289.6" y="257.6">BEND</text>
<text x="289.6" y="253.2">MACH</text>
<text x="304.5" y="257.6">1</text>
<text x="305.4" y="253.2">0.5</text>
<text x="369.2" y="252.8">ETHERNET</text>
<text x="395.9" y="252.8">EXP.</text>
<text x="23.2" y="262.5">FOR</text>
<text x="35.3" y="262.5">REFERENCE</text>
<text x="65.2" y="262.5">ONLY.</text>
<text x="81.8" y="262.5">THIS</text>
<text x="95" y="262.5">IS</text>
<text x="102.1" y="262.5">NOT</text>
<text x="114.3" y="262.5">A</text>
<text x="120.5" y="262.5">DESIGN</text>
<text x="140.2" y="262.5">GUIDE.</text>
<text x="369.2" y="261.2">OM-E-ETH</text>
<text x="407.4" y="261.2">A2</text>
<text x="371.6" y="269.1">2:1</text>
<text x="386.1" y="269.1">B</text>
<text x="396.2" y="269.1">1</text>
<text x="401.4" y="269.1">OF</text>
<text x="410" y="269.1">5</text>
</g>
<g font-size="3.2">
<text x="38.3" y="6.9">8</text>
<text x="90.2" y="7">7</text>
<text x="139.7" y="6.8">6</text>
<text x="190" y="6.8">5</text>
<text x="240.4" y="6.8">4</text>
<text x="290.4" y="6.9">3</text>
<text x="340.4" y="6.8">2</text>
<text x="391.9" y="6.9">1</text>
<text x="10.9" y="41.8">D</text>
<text x="418.9" y="41">D</text>
<text x="10.9" y="106.5">C</text>
<text x="418.4" y="106.6">C</text>
<text x="10.8" y="170.4">B</text>
<text x="419.4" y="170.8">B</text>
<text x="10.8" y="237.4">A</text>
<text x="418.6" y="237">A</text>
<text x="38.8" y="274.1">8</text>
<text x="90.4" y="274.1">7</text>
<text x="140.2" y="274.1">6</text>
<text x="190.1" y="274.1">5</text>
<text x="240.5" y="274.1">4</text>
<text x="289" y="274.1">3</text>
<text x="339.1" y="274.1">2</text>
<text x="391.4" y="274.4">1</text>
</g>
<g font-size="2.1">
<text x="321.3" y="248.2">APPROVED</text>
<text x="321.3" y="256.3">PROJECTION TYPE</text>
</g>
<g font-size="1.8">
<text x="294.9" y="223.2">DIMENSION</text>
<text x="296.4" y="225.8">UNLESS</text>
<text x="306.9" y="225.8">NOTED</text>
<text x="308.8" y="223.2">IN</text>
<text x="312.5" y="223.2">MM</text>
<text x="321.9" y="223.6">THE</text>
<text x="326.2" y="226.2">ONION</text>
<text x="327.7" y="223.6">INFORMATION</text>
<text x="334.7" y="226.2">CORPORATION.</text>
<text x="344.4" y="223.6">CONTAINED</text>
<text x="353" y="226.2">ANY</text>
<text x="358.7" y="223.6">IN</text>
<text x="359.1" y="226.2">REPRODUCTION</text>
<text x="362.3" y="223.6">THIS</text>
<text x="368.7" y="223.6">DRAWING</text>
<text x="378.1" y="226.2">IN</text>
<text x="380.4" y="223.6">IS</text>
<text x="381.7" y="226.2">PART</text>
<text x="383.8" y="223.6">THE</text>
<text x="389.1" y="226.2">OR</text>
<text x="389.6" y="223.6">SOLE</text>
<text x="393.7" y="226.2">AS</text>
<text x="396.7" y="223.6">PROPERTY</text>
<text x="398.2" y="226.2">A</text>
<text x="401.2" y="226.2">WHOLE</text>
<text x="410.2" y="223.6">OF</text>
<text x="289.6" y="229.5">TOLERANCES</text>
<text x="321.3" y="232.2">AUTHOR</text>
<text x="322" y="228.8">WITHOUT</text>
<text x="333.3" y="228.8">THE</text>
<text x="337.3" y="232.2">DATE</text>
<text x="339" y="228.8">WRITTEN</text>
<text x="350" y="228.8">PERMISSION</text>
<text x="365" y="228.8">OF</text>
<text x="369.4" y="228.8">ONION</text>
<text x="377.9" y="228.8">CORPORATION</text>
<text x="395.5" y="228.8">IS</text>
<text x="398.9" y="228.8">PROHIBITED.</text>
<text x="321.3" y="240.1">CHECKED</text>
<text x="337.3" y="240.1">DATE</text>
<text x="337.3" y="248.2">DATE</text>
<text x="369.2" y="248.2">TITLE</text>
<text x="369.2" y="256.4">PART</text>
<text x="376.6" y="256.4">NO.</text>
<text x="405.1" y="256.4">REV.</text>
<text x="289.6" y="261.1">MATERIAL</text>
<text x="235.4" y="268">NEXT</text>
<text x="242.8" y="268">ASSY</text>
<text x="268.8" y="268">USED</text>
<text x="276.4" y="268">ON</text>
<text x="290.8" y="269.1">DO</text>
<text x="295.3" y="269.1">NOT</text>
<text x="301.3" y="269.1">SCALE</text>
<text x="310" y="269.1">DRAWING</text>
<text x="369.2" y="264">SCALE</text>
<text x="382.8" y="264">SIZE</text>
<text x="392.8" y="264">SHEET</text>
</g>
</svg>
